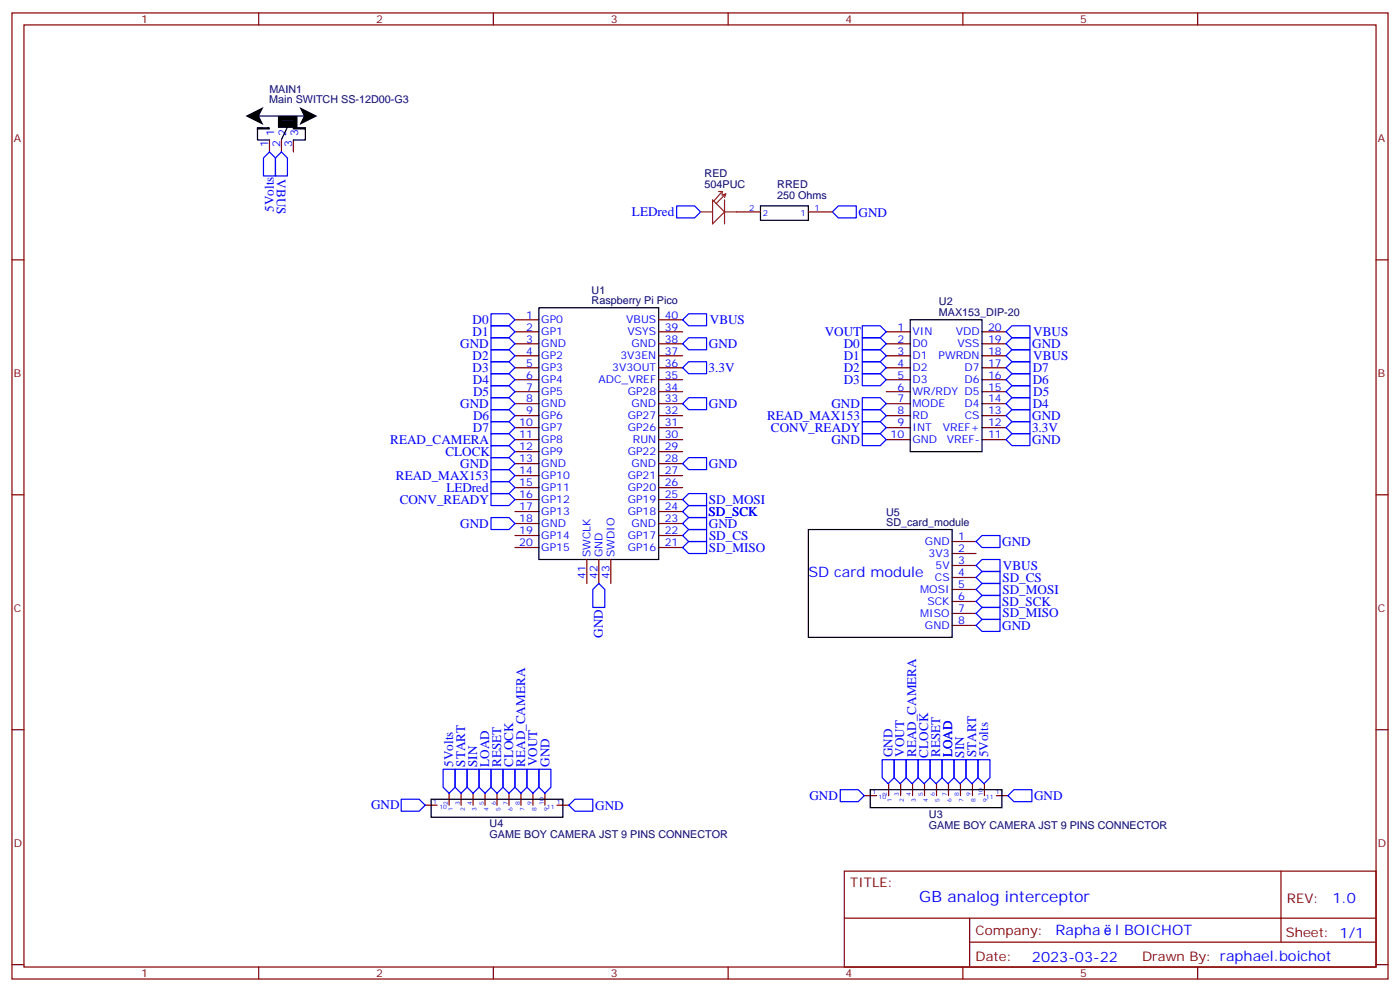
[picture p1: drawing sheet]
<svg xmlns="http://www.w3.org/2000/svg" width="412mm" height="292mm" viewBox="0 0 412 292" stroke-linecap="round" stroke-linejoin="round" font-family="sans-serif">
<g fill="none" stroke="#870000" stroke-width=".35">
<path d="M3.5 3.8h405.4v284.3h-405.4zM7.1 7.3h398.2v277.3h-398.2zM76.2 3.8v3.5M145.3 3.8v3.5M214.5 3.8v3.5M283.6 3.8v3.5M352.8 3.8v3.5M79.4 41.2v3.5M82.9 41.2v3.5M86.4 41.2v3.5M3.5 76.5h3.6M217 62.4h7"/>
<path d="M238.1 62.4h7.1M405.3 76.5h3.6M151.7 94.1h7M151.7 97.6h7M194 94.1h7.1M194 97.6h7.1M261.1 97.6h7M289.3 97.6h7M151.7 101.2h7M151.7 104.7h7M151.7 108.2h7M151.7 111.8h7"/>
<path d="M151.7 115.3h7M151.7 118.8h7M194 101.2h7.1M194 104.7h7.1M194 108.2h7.1M194 111.8h7.1M194 115.3h7.1M194 118.8h7.1M261.1 101.2h7M261.1 104.7h7M261.1 108.2h7M261.1 111.8h7"/>
<path d="M261.1 115.3h7M261.1 118.8h7M289.3 101.2h7M289.3 104.7h7M289.3 108.2h7M289.3 111.8h7M289.3 115.3h7M289.3 118.8h7M151.7 122.3h7M151.7 125.9h7M151.7 129.4h7M151.7 132.9h7"/>
<path d="M151.7 136.5h7M151.7 140h7M194 122.3h7.1M194 125.9h7.1M194 129.4h7.1M194 132.9h7.1M194 136.5h7.1M194 140h7.1M261.1 122.3h7M261.1 125.9h7M261.1 129.4h7M289.3 122.3h7"/>
<path d="M289.3 125.9h7M289.3 129.4h7M3.5 145.6h3.6M151.7 143.5h7M151.7 147h7M151.7 150.6h7M151.7 154.1h7M151.7 157.6h7M194 143.5h7.1M194 147h7.1M194 150.6h7.1M194 154.1h7.1"/>
<path d="M194 157.6h7.1M280.5 159.4h7M405.3 145.6h3.6M151.7 161.1h7M172.9 164.7v7M176.4 164.7v7M179.9 164.7v7M194 161.1h7.1M280.5 162.9h7M280.5 166.4h7M280.5 170h7M280.5 173.5h7"/>
<path d="M280.5 177h7M280.5 180.6h7M280.5 184.1h7M3.5 214.8h3.6M405.3 214.8h3.6M125.2 237h3.6M132.3 233.5v3.5M135.8 233.5v3.5M139.3 233.5v3.5M142.9 233.5v3.5M146.4 233.5v3.5M149.9 233.5v3.5"/>
<path d="M153.5 233.5v3.5M157 233.5v3.5M160.5 233.5v3.5M164 237h3.6M254.7 234.2h3.5M261.8 230.6v3.6M265.3 230.6v3.6M268.8 230.6v3.6M272.3 230.6v3.6M275.9 230.6v3.6M279.4 230.6v3.6M282.9 230.6v3.6"/>
<path d="M286.5 230.6v3.6M290 230.6v3.6M293.5 234.2h3.5M248.7 256.4h156.6v28.2h-156.6zM377.3 256.4v20.9M248.7 270.2h156.5M285.6 277.3h119.6M285.6 270.2v14.2M3.5 283.9h3.6M76.2 284.6v3.5M145.3 284.6v3.5M214.5 284.6v3.5"/>
<path d="M283.6 284.6v3.5M352.8 284.6v3.5M405.3 283.9h3.6"/>
</g>
<g fill="none" stroke="#000" stroke-width=".35">
<path d="M75.8 37.7h3.5v.3h-3.5zM75.8 34.1h14.2M78.8 37.7h.5h-3.5v3.5h3.6M82 34.5h5.4v2.9h-5.4zM82.1 34.4h5.2v2.5h-5.2zM82.1 34.3h5.3v2.9h-5.3zM82.2 36.8h5.1v.5h-5.1zM82.3 34.6h4.9v1.6h-4.9zM82.4 34.8h4.7v1.8h-4.7zM82.4 36.3l.2 .2zM82.4 37h4.8M82.6 35h4.3v1.3h-4.3z"/>
<path d="M82.6 35.5h4.6v.9h-4.6zM82.7 35.2h3.9v.7h-3.9zM82.8 35.7l3.7 .1zM84.6 37.5l-1.6 3.5M86.4 37.6h3.6v.4h-3.6zM86.4 37.7h3.6v3.5h-3.6M224 60.6h14.1v4.2h-14.1zM158.7 90.6h35.3v74.1h-35.3zM268.1 94.1h21.2v38.8h-21.2zM238.1 155.9h42.4v31.7h-42.4zM127 235.2h38.8v5.3h-38.8zM256.3 232.4h38.8v5.3h-38.8z"/>
</g>
<g fill="none" stroke="#00f" stroke-width=".35">
<path d="M79.4 44.7l1.7 1.8v5.3h-3.5v-5.3zM82.9 44.7l1.8 1.8v5.3h-3.6v-5.3zM199.3 60.6h5.3l1.8 1.8-1.8 1.7h-5.3zM245.2 62.4l1.7-1.8h5.3v3.5h-5.3zM144.6 99.4h5.3l1.8 1.8-1.8 1.7h-5.3zM144.6 92.4h5.3l1.8 1.7-1.8 1.8h-5.3zM144.6 95.9h5.3l1.8 1.7-1.8 1.8h-5.3zM201.1 94.1l1.7-1.7h5.3v3.5h-5.3zM254 95.9h5.3l1.8 1.7-1.8 1.8h-5.3zM254 99.4h5.3l1.8 1.8-1.8 1.7h-5.3zM298.1 95.9h5.3v3.5h-5.3l-1.8-1.8zM144.6 117.1h5.3l1.8 1.7-1.8 1.8h-5.3z"/>
<path d="M144.6 102.9h5.3l1.8 1.8-1.8 1.8h-5.3zM144.6 106.5h5.3l1.8 1.7-1.8 1.8h-5.3zM144.6 110h5.3l1.8 1.8-1.8 1.7h-5.3zM144.6 113.5h5.3l1.8 1.8-1.8 1.8h-5.3zM201.1 101.2l1.7-1.8h5.3v3.5h-5.3zM201.1 118.8l1.7-1.7h5.3v3.5h-5.3zM201.1 108.2l1.7-1.7h5.3v3.5h-5.3zM254 102.9h5.3l1.8 1.8-1.8 1.8h-5.3zM254 106.5h5.3l1.8 1.7-1.8 1.8h-5.3zM254 110h5.3l1.8 1.8-1.8 1.7h-5.3zM254 117.1h5.3l1.8 1.7-1.8 1.8h-5.3zM296.3 118.8l1.8-1.7h5.3v3.5h-5.3z"/>
<path d="M296.3 115.3l1.8-1.8h5.3v3.6h-5.3zM296.3 108.2l1.8-1.7h5.3v3.5h-5.3zM296.3 101.2l1.8-1.8h5.3v3.5h-5.3zM298.1 110h5.3v3.5h-5.3l-1.8-1.7zM298.1 102.9h5.3v3.6h-5.3l-1.8-1.8zM144.6 134.7h5.3l1.8 1.8-1.8 1.7h-5.3zM144.6 120.6h5.3l1.8 1.7-1.8 1.8h-5.3zM144.6 124.1h5.3l1.8 1.8-1.8 1.7h-5.3zM144.6 127.6h5.3l1.8 1.8-1.8 1.8h-5.3zM144.6 131.2h5.3l1.8 1.7-1.8 1.8h-5.3zM144.6 138.2h5.3l1.8 1.8-1.8 1.7h-5.3zM201.1 136.5l1.7-1.8h5.3v3.5h-5.3z"/>
<path d="M254 127.6h5.3l1.8 1.8-1.8 1.8h-5.3zM254 120.6h5.3l1.8 1.7-1.8 1.8h-5.3zM254 124.1h5.3l1.8 1.8-1.8 1.7h-5.3zM296.3 125.9l1.8-1.8h5.3v3.5h-5.3zM298.1 127.6h5.3v3.6h-5.3l-1.8-1.8zM298.1 120.6h5.3v3.5h-5.3l-1.8-1.8zM144.6 152.3h5.3l1.8 1.8-1.8 1.8h-5.3zM144.6 141.7h5.3l1.8 1.8-1.8 1.8h-5.3zM144.6 145.3h5.3l1.8 1.7-1.8 1.8h-5.3zM201.1 154.1l1.7-1.8h5.3v3.6h-5.3zM201.1 147l1.7-1.7h5.3v3.5h-5.3zM201.1 150.6l1.7-1.8h5.3v3.5h-5.3z"/>
<path d="M201.1 157.6l1.7-1.7h5.3v3.5h-5.3zM287.5 159.4l1.8-1.8h5.3v3.5h-5.3zM174.6 173.5l1.8-1.8 1.8 1.8v5.3h-3.6zM201.1 161.1l1.7-1.7h5.3v3.5h-5.3zM287.5 166.4l1.8-1.7h5.3v3.5h-5.3zM287.5 173.5l1.8-1.8h5.3v3.6h-5.3zM287.5 177l1.8-1.7h5.3v3.5h-5.3zM287.5 170l1.8-1.8h5.3v3.5h-5.3zM287.5 184.1l1.8-1.8h5.3v3.5h-5.3zM287.5 180.6l1.8-1.8h5.3v3.5h-5.3zM118.2 235.2h5.3l1.7 1.8-1.7 1.8h-5.3zM130.5 226.4h3.6v5.3l-1.8 1.8-1.8-1.8z"/>
<path d="M134.1 226.4h3.5v5.3l-1.8 1.8-1.7-1.8zM137.6 226.4h3.5v5.3l-1.8 1.8-1.7-1.8zM141.1 226.4h3.5v5.3l-1.7 1.8-1.8-1.8zM144.6 226.4h3.6v5.3l-1.8 1.8-1.8-1.8zM148.2 226.4h3.5v5.3l-1.8 1.8-1.7-1.8zM151.7 226.4h3.5v5.3l-1.7 1.8-1.8-1.8zM155.2 226.4h3.5v5.3l-1.7 1.8-1.8-1.8zM158.7 226.4h3.6v5.3l-1.8 1.8-1.8-1.8zM167.6 237l1.7-1.8h5.3v3.6h-5.3zM247.5 232.4h5.3l1.8 1.8-1.8 1.8h-5.3zM259.9 223.6h3.5v5.3l-1.8 1.8-1.7-1.8zM263.4 223.6h3.5v5.3l-1.7 1.8-1.8-1.8z"/>
<path d="M266.9 223.6h3.5v5.3l-1.7 1.8-1.8-1.8zM270.4 223.6h3.6v5.3l-1.8 1.8-1.8-1.8zM274 223.6h3.5v5.3l-1.8 1.8-1.7-1.8zM277.5 223.6h3.5v5.3l-1.7 1.8-1.8-1.8zM281 223.6h3.6v5.3l-1.8 1.8-1.8-1.8zM284.6 223.6h3.5v5.3l-1.8 1.8-1.7-1.8zM288.1 223.6h3.5v5.3l-1.8 1.8-1.7-1.8zM296.9 234.2l1.8-1.8h5.3v3.6h-5.3z"/>
</g>
<path d="M209.9 58.8l3.5 3.6-3.5 3.5zM211.7 56.4h1M212.7 56.4l-2.4 2.8M212.7 56.4v1l1.1-.3M213.4 58.8v7.1M213.8 57.1l-2.8 2.8M213.8 57.1l-.4 1M206.4 62.4h3.5M213.4 62.4h3.6" fill="none" stroke="#8c2424" stroke-width=".35"/>
<path d="M72.3 34.1l5.3-2.6-1.3 2.6 1.3 2.7zM88.2 31.5l5.3 2.6-5.3 2.7 1.3-2.7z" fill="#000"/>
<text font-size="4.6" fill="#00f" x="270.8" y="265.4">GB analog interceptor</text>
<g font-size="4.2" fill="#00f">
<text x="238.1" y="170">SD card module</text>
<text x="392.5" y="265.7">1.0</text>
<text x="310.9" y="275.2">Rapha</text>
<text x="328.5" y="275.2">l BOICHOT</text>
<text x="304" y="283">2023-03-22</text>
</g>
<g font-size="3.9" fill="#00f">
<text x="81.6" y="52.8" transform="rotate(90 81.6 52.8)">VBUS</text>
<text x="80.6" y="62.3" transform="rotate(-90 80.6 62.3)">5Volts</text>
<text x="186.2" y="63.6">LEDred</text>
<text x="252.9" y="63.8">GND</text>
<text x="139.2" y="95.3">D0</text>
<text x="209.1" y="95.4">VBUS</text>
<text x="139.2" y="98.8">D1</text>
<text x="242.9" y="99">VOUT</text>
<text x="304.4" y="99">VBUS</text>
<text x="135.6" y="102.4">GND</text>
<text x="139.2" y="105.9">D2</text>
<text x="208.8" y="102.5">GND</text>
<text x="248.6" y="102.4">D0</text>
<text x="248.6" y="105.9">D1</text>
<text x="304.1" y="102.5">GND</text>
<text x="304.4" y="106">VBUS</text>
<text x="139.2" y="109.4">D3</text>
<text x="139.3" y="112.9">D4</text>
<text x="208.7" y="109.4">3.3V</text>
<text x="248.6" y="109.4">D2</text>
<text x="248.6" y="112.9">D3</text>
<text x="304.2" y="113.1">D6</text>
<text x="304.2" y="109.6">D7</text>
<text x="135.6" y="120">GND</text>
<text x="139.3" y="116.4">D5</text>
<text x="244.9" y="120">GND</text>
<text x="304.4" y="116.6">D5</text>
<text x="139.3" y="123.5">D6</text>
<text x="208.8" y="120.2">GND</text>
<text x="226" y="123.6">READ_MAX153</text>
<text x="304.1" y="123.7">GND</text>
<text x="304.2" y="120.2">D4</text>
<text x="114.9" y="130.7">READ_CAMERA</text>
<text x="139.3" y="127">D7</text>
<text x="227.1" y="127.1">CONV_READY</text>
<text x="244.9" y="130.6">GND</text>
<text x="304" y="127.1">3.3V</text>
<text x="304.1" y="130.8">GND</text>
<text x="131.2" y="134.2">CLOCK</text>
<text x="135.6" y="137.6">GND</text>
<text x="208.8" y="137.8">GND</text>
<text x="116.6" y="141.2">READ_MAX153</text>
<text x="117.7" y="148.3">CONV_READY</text>
<text x="131.5" y="144.8">LEDred</text>
<text x="208.8" y="148.2">SD_MOSI</text>
<text x="135.6" y="155.3">GND</text>
<text x="208.7" y="151.8">SD_SCK</text>
<text x="208.8" y="155.4">GND</text>
<text x="208.9" y="158.9">SD_CS</text>
<text x="295.2" y="160.7">GND</text>
<text x="208.8" y="162.3">SD_MISO</text>
<text x="295.4" y="167.8">VBUS</text>
<text x="295.3" y="171.3">SD_CS</text>
<text x="295.2" y="178.2">SD_SCK</text>
<text x="295.3" y="174.7">SD_MOSI</text>
<text x="295.2" y="185.4">GND</text>
<text x="295.3" y="181.7">SD_MISO</text>
<text x="177.6" y="187.6" transform="rotate(-90 177.6 187.6)">GND</text>
<text x="133.5" y="225.7" transform="rotate(-90 133.5 225.7)">5Volts</text>
<text x="137" y="225.7" transform="rotate(-90 137 225.7)">START</text>
<text x="140.5" y="225.8" transform="rotate(-90 140.5 225.8)">SIN</text>
<text x="144.1" y="225.7" transform="rotate(-90 144.1 225.7)">LOAD</text>
<text x="147.6" y="225.7" transform="rotate(-90 147.6 225.7)">RESET</text>
<text x="151.1" y="225.8" transform="rotate(-90 151.1 225.8)">CLOCK</text>
<text x="154.7" y="225.7" transform="rotate(-90 154.7 225.7)">READ_CAMERA</text>
<text x="158.2" y="225.5" transform="rotate(-90 158.2 225.5)">VOUT</text>
<text x="161.8" y="225.7" transform="rotate(-90 161.8 225.7)">GND</text>
<text x="262.9" y="222.9" transform="rotate(-90 262.9 222.9)">GND</text>
<text x="266.4" y="222.7" transform="rotate(-90 266.4 222.7)">VOUT</text>
<text x="269.9" y="222.9" transform="rotate(-90 269.9 222.9)">READ_CAMERA</text>
<text x="273.4" y="223" transform="rotate(-90 273.4 223)">CLOCK</text>
<text x="276.9" y="222.9" transform="rotate(-90 276.9 222.9)">RESET</text>
<text x="280.5" y="222.9" transform="rotate(-90 280.5 222.9)">LOAD</text>
<text x="284" y="223" transform="rotate(-90 284 223)">SIN</text>
<text x="287.5" y="222.9" transform="rotate(-90 287.5 222.9)">START</text>
<text x="291.1" y="222.9" transform="rotate(-90 291.1 222.9)">5Volts</text>
<text x="109.3" y="238.2">GND</text>
<text x="175.3" y="238.3">GND</text>
<text x="238.4" y="235.4">GND</text>
<text x="304.6" y="235.5">GND</text>
</g>
<g font-size="3.9" fill="#800">
<text x="250.5" y="261">TITLE:</text>
<text x="379.1" y="265.7">REV:</text>
<text x="287.4" y="275.2">Company:</text>
<text x="378.7" y="275.8">Sheet: 1/1</text>
<text x="287.4" y="282.9">Date:</text>
<text x="336.4" y="282.9">Drawn By: raphael.boichot</text>
</g>
<g font-size="3.2" fill="#800">
<text x="41.6" y="6.8">1</text>
<text x="110.8" y="6.8">2</text>
<text x="179.9" y="6.8">3</text>
<text x="249.1" y="6.8">4</text>
<text x="318.2" y="6.8">5</text>
<text x="4.1" y="41.9">A</text>
<text x="405.9" y="41.9">A</text>
<text x="4.1" y="111.1">B</text>
<text x="405.9" y="111.1">B</text>
<text x="4.1" y="180.2">C</text>
<text x="405.9" y="180.2">C</text>
<text x="4.1" y="249.3">D</text>
<text x="405.9" y="249.3">D</text>
<text x="41.6" y="287.6">1</text>
<text x="110.8" y="287.6">2</text>
<text x="179.9" y="287.6">3</text>
<text x="249.1" y="287.6">4</text>
<text x="318.2" y="287.6">5</text>
</g>
<g font-size="3.2" fill="#000080">
<text x="79.3" y="27.3">MAIN1</text>
<text x="79.3" y="30.4">Main SWITCH SS-12D00-G3</text>
<text x="207.5" y="52.2">RED</text>
<text x="207.5" y="55.3">504PUC</text>
<text x="229" y="58.4">250 Ohms</text>
<text x="229" y="55.2">RRED</text>
<text x="174.3" y="89.4">Raspberry Pi Pico</text>
<text x="174.3" y="86.5">U1</text>
<text x="276.6" y="89.7">U2</text>
<text x="276.6" y="93">MAX153_DIP-20</text>
<text x="261" y="154.7">SD_card_module</text>
<text x="261" y="151.7">U5</text>
<text x="144.2" y="243.5">U4</text>
<text x="273.6" y="244">GAME BOY CAMERA JST 9 PINS CONNECTOR</text>
<text x="273.6" y="240.7">U3</text>
<text x="144.2" y="246.8">GAME BOY CAMERA JST 9 PINS CONNECTOR</text>
</g>
<g font-size="3.2" fill="#00f">
<text x="80.8" y="39.9" transform="rotate(-90 80.8 39.9)">1</text>
<text x="84.3" y="39.9" transform="rotate(-90 84.3 39.9)">2</text>
<text x="87.8" y="39.9" transform="rotate(-90 87.8 39.9)">3</text>
<text x="79" y="43.4" transform="rotate(-90 79 43.4)">1</text>
<text x="82.5" y="43.4" transform="rotate(-90 82.5 43.4)">2</text>
<text x="86.1" y="43.4" transform="rotate(-90 86.1 43.4)">3</text>
<text x="155" y="93.8">1</text>
<text x="159.5" y="95.2">GP0</text>
<text x="184.5" y="95.2">VBUS</text>
<text x="195.8" y="93.8">40</text>
<text x="155" y="97.3">2</text>
<text x="155" y="100.8">3</text>
<text x="159.5" y="98.7">GP1</text>
<text x="184.9" y="98.7">VSYS</text>
<text x="195.8" y="100.8">38</text>
<text x="195.8" y="97.3">39</text>
<text x="264.3" y="97.3">1</text>
<text x="264.3" y="100.8">2</text>
<text x="268.8" y="98.7">VIN</text>
<text x="281.5" y="98.7">VDD</text>
<text x="291" y="100.8">19</text>
<text x="291" y="97.3">20</text>
<text x="155" y="104.4">4</text>
<text x="155" y="107.9">5</text>
<text x="159.5" y="102.2">GND</text>
<text x="159.5" y="105.8">GP2</text>
<text x="182.7" y="105.8">3V3EN</text>
<text x="186" y="102.2">GND</text>
<text x="195.8" y="107.9">36</text>
<text x="195.8" y="104.4">37</text>
<text x="264.3" y="104.4">3</text>
<text x="264.3" y="107.9">4</text>
<text x="268.8" y="102.2">D0</text>
<text x="268.8" y="105.8">D1</text>
<text x="276.5" y="105.8">PWRDN</text>
<text x="282.1" y="102.2">VSS</text>
<text x="291" y="107.9">17</text>
<text x="291" y="104.4">18</text>
<text x="155" y="111.4">6</text>
<text x="159.5" y="109.3">GP3</text>
<text x="159.5" y="112.8">GP4</text>
<text x="176.3" y="112.8">ADC_VREF</text>
<text x="180.3" y="109.3">3V3OUT</text>
<text x="195.8" y="111.4">35</text>
<text x="264.3" y="111.4">5</text>
<text x="268.8" y="109.3">D2</text>
<text x="268.8" y="112.8">D3</text>
<text x="284.1" y="112.8">D6</text>
<text x="284.1" y="109.3">D7</text>
<text x="291" y="111.4">16</text>
<text x="155" y="114.9">7</text>
<text x="155" y="118.5">8</text>
<text x="159.5" y="116.3">GP5</text>
<text x="159.5" y="119.9">GND</text>
<text x="184.9" y="116.3">GP28</text>
<text x="186" y="119.9">GND</text>
<text x="195.8" y="118.5">33</text>
<text x="195.8" y="114.9">34</text>
<text x="264.3" y="114.9">6</text>
<text x="264.3" y="118.5">7</text>
<text x="268.8" y="116.3">WR/RDY D5</text>
<text x="268.8" y="119.9">MODE</text>
<text x="284.1" y="119.9">D4</text>
<text x="291" y="118.5">14</text>
<text x="291" y="114.9">15</text>
<text x="153" y="125.5">10</text>
<text x="155" y="122">9</text>
<text x="159.5" y="123.4">GP6</text>
<text x="184.9" y="123.4">GP27</text>
<text x="195.8" y="125.5">31</text>
<text x="195.8" y="122">32</text>
<text x="264.3" y="122">8</text>
<text x="264.3" y="125.5">9</text>
<text x="268.8" y="123.4">RD</text>
<text x="284.2" y="123.4">CS</text>
<text x="291" y="125.5">12</text>
<text x="291" y="122">13</text>
<text x="153" y="129">11</text>
<text x="159.5" y="126.9">GP7</text>
<text x="159.5" y="130.5">GP8</text>
<text x="184.9" y="126.9">GP26</text>
<text x="186.4" y="130.5">RUN</text>
<text x="195.8" y="129">30</text>
<text x="262.3" y="129">10</text>
<text x="268.8" y="126.9">INT</text>
<text x="268.8" y="130.5">GND</text>
<text x="277.8" y="126.9">VREF+</text>
<text x="278.9" y="130.5">VREF-</text>
<text x="291" y="129">11</text>
<text x="153" y="132.6">12</text>
<text x="153" y="136.1">13</text>
<text x="159.5" y="134">GP9</text>
<text x="159.5" y="137.5">GND</text>
<text x="184.9" y="134">GP22</text>
<text x="186" y="137.5">GND</text>
<text x="195.8" y="136.1">28</text>
<text x="195.8" y="132.6">29</text>
<text x="153" y="139.6">14</text>
<text x="153" y="143.2">15</text>
<text x="159.5" y="141">GP10</text>
<text x="184.9" y="141">GP21</text>
<text x="195.8" y="143.2">26</text>
<text x="195.8" y="139.6">27</text>
<text x="153" y="146.7">16</text>
<text x="159.5" y="144.6">GP11</text>
<text x="159.5" y="148.1">GP12</text>
<text x="184.9" y="148.1">GP19</text>
<text x="184.9" y="144.6">GP20</text>
<text x="195.8" y="146.7">25</text>
<text x="153" y="150.2">17</text>
<text x="153" y="153.7">18</text>
<text x="159.5" y="151.6">GP13</text>
<text x="159.5" y="155.2">GND</text>
<text x="184.9" y="151.6">GP18</text>
<text x="186" y="155.2">GND</text>
<text x="195.8" y="153.7">23</text>
<text x="195.8" y="150.2">24</text>
<text x="153" y="157.3">19</text>
<text x="153" y="160.8">20</text>
<text x="159.5" y="158.7">GP14</text>
<text x="184.9" y="158.7">GP17</text>
<text x="195.8" y="157.3">22</text>
<text x="195.8" y="160.8">21</text>
<text x="272.5" y="160.4">GND</text>
<text x="282.2" y="159">1</text>
<text x="159.5" y="162.2">GP15</text>
<text x="173.9" y="164" transform="rotate(-90 173.9 164)">SWCLK</text>
<text x="177.4" y="164" transform="rotate(-90 177.4 164)">GND</text>
<text x="181" y="164" transform="rotate(-90 181 164)">SWDIO</text>
<text x="184.9" y="162.2">GP16</text>
<text x="273.6" y="164">3V3</text>
<text x="275.6" y="167.5">5V</text>
<text x="282.2" y="162.6">2</text>
<text x="282.2" y="166.1">3</text>
<text x="172.5" y="170.5" transform="rotate(-90 172.5 170.5)">41</text>
<text x="176" y="170.5" transform="rotate(-90 176 170.5)">42</text>
<text x="179.6" y="170.5" transform="rotate(-90 179.6 170.5)">43</text>
<text x="275.4" y="171">CS</text>
<text x="282.2" y="169.6">4</text>
<text x="282.2" y="173.1">5</text>
<text x="271.1" y="174.6">MOSI</text>
<text x="273.2" y="178.1">SCK</text>
<text x="282.2" y="176.7">6</text>
<text x="271.1" y="181.6">MISO</text>
<text x="272.5" y="185.1">GND</text>
<text x="282.2" y="180.2">7</text>
<text x="282.2" y="183.7">8</text>
</g>
<g font-size="2.5" fill="#00f">
<text x="220.7" y="62">2</text>
<text x="224.7" y="63.4">2</text>
<text x="235.8" y="63.4">1</text>
<text x="239.9" y="62">1</text>
</g>
<g font-size="1.8" fill="#00f">
<text x="257" y="233.8">1</text>
<text x="293.4" y="233.8">11</text>
<text x="127.6" y="236.6">1</text>
<text x="129.5" y="238.1">10</text>
<text x="131.9" y="237" transform="rotate(-90 131.9 237)">2</text>
<text x="133.3" y="238.8" transform="rotate(-90 133.3 238.8)">1</text>
<text x="135.5" y="237" transform="rotate(-90 135.5 237)">3</text>
<text x="136.9" y="238.8" transform="rotate(-90 136.9 238.8)">2</text>
<text x="139" y="237" transform="rotate(-90 139 237)">4</text>
<text x="140.4" y="238.8" transform="rotate(-90 140.4 238.8)">3</text>
<text x="142.5" y="237" transform="rotate(-90 142.5 237)">5</text>
<text x="143.9" y="238.8" transform="rotate(-90 143.9 238.8)">4</text>
<text x="146" y="237" transform="rotate(-90 146 237)">6</text>
<text x="147.5" y="238.8" transform="rotate(-90 147.5 238.8)">5</text>
<text x="149.6" y="237" transform="rotate(-90 149.6 237)">7</text>
<text x="151" y="238.8" transform="rotate(-90 151 238.8)">6</text>
<text x="153.1" y="237" transform="rotate(-90 153.1 237)">8</text>
<text x="154.5" y="238.8" transform="rotate(-90 154.5 238.8)">7</text>
<text x="156.6" y="237" transform="rotate(-90 156.6 237)">9</text>
<text x="158" y="238.8" transform="rotate(-90 158 238.8)">8</text>
<text x="160.2" y="237" transform="rotate(-90 160.2 237)">10</text>
<text x="161.1" y="238.1">11</text>
<text x="161.6" y="238.8" transform="rotate(-90 161.6 238.8)">9</text>
<text x="164" y="236.6">11</text>
<text x="258.8" y="235.2">10</text>
<text x="261.3" y="234.2" transform="rotate(-90 261.3 234.2)">2</text>
<text x="262.7" y="236" transform="rotate(-90 262.7 236)">1</text>
<text x="264.8" y="234.2" transform="rotate(-90 264.8 234.2)">3</text>
<text x="266.2" y="236" transform="rotate(-90 266.2 236)">2</text>
<text x="268.3" y="234.2" transform="rotate(-90 268.3 234.2)">4</text>
<text x="269.7" y="236" transform="rotate(-90 269.7 236)">3</text>
<text x="271.9" y="234.2" transform="rotate(-90 271.9 234.2)">5</text>
<text x="273.3" y="236" transform="rotate(-90 273.3 236)">4</text>
<text x="275.4" y="234.2" transform="rotate(-90 275.4 234.2)">6</text>
<text x="276.8" y="236" transform="rotate(-90 276.8 236)">5</text>
<text x="278.9" y="234.2" transform="rotate(-90 278.9 234.2)">7</text>
<text x="280.3" y="236" transform="rotate(-90 280.3 236)">6</text>
<text x="282.4" y="234.2" transform="rotate(-90 282.4 234.2)">8</text>
<text x="283.9" y="236" transform="rotate(-90 283.9 236)">7</text>
<text x="286" y="234.2" transform="rotate(-90 286 234.2)">9</text>
<text x="287.4" y="236" transform="rotate(-90 287.4 236)">8</text>
<text x="289.5" y="234.2" transform="rotate(-90 289.5 234.2)">10</text>
<text x="290.4" y="235.2">11</text>
<text x="290.9" y="236" transform="rotate(-90 290.9 236)">9</text>
</g>
</svg>
